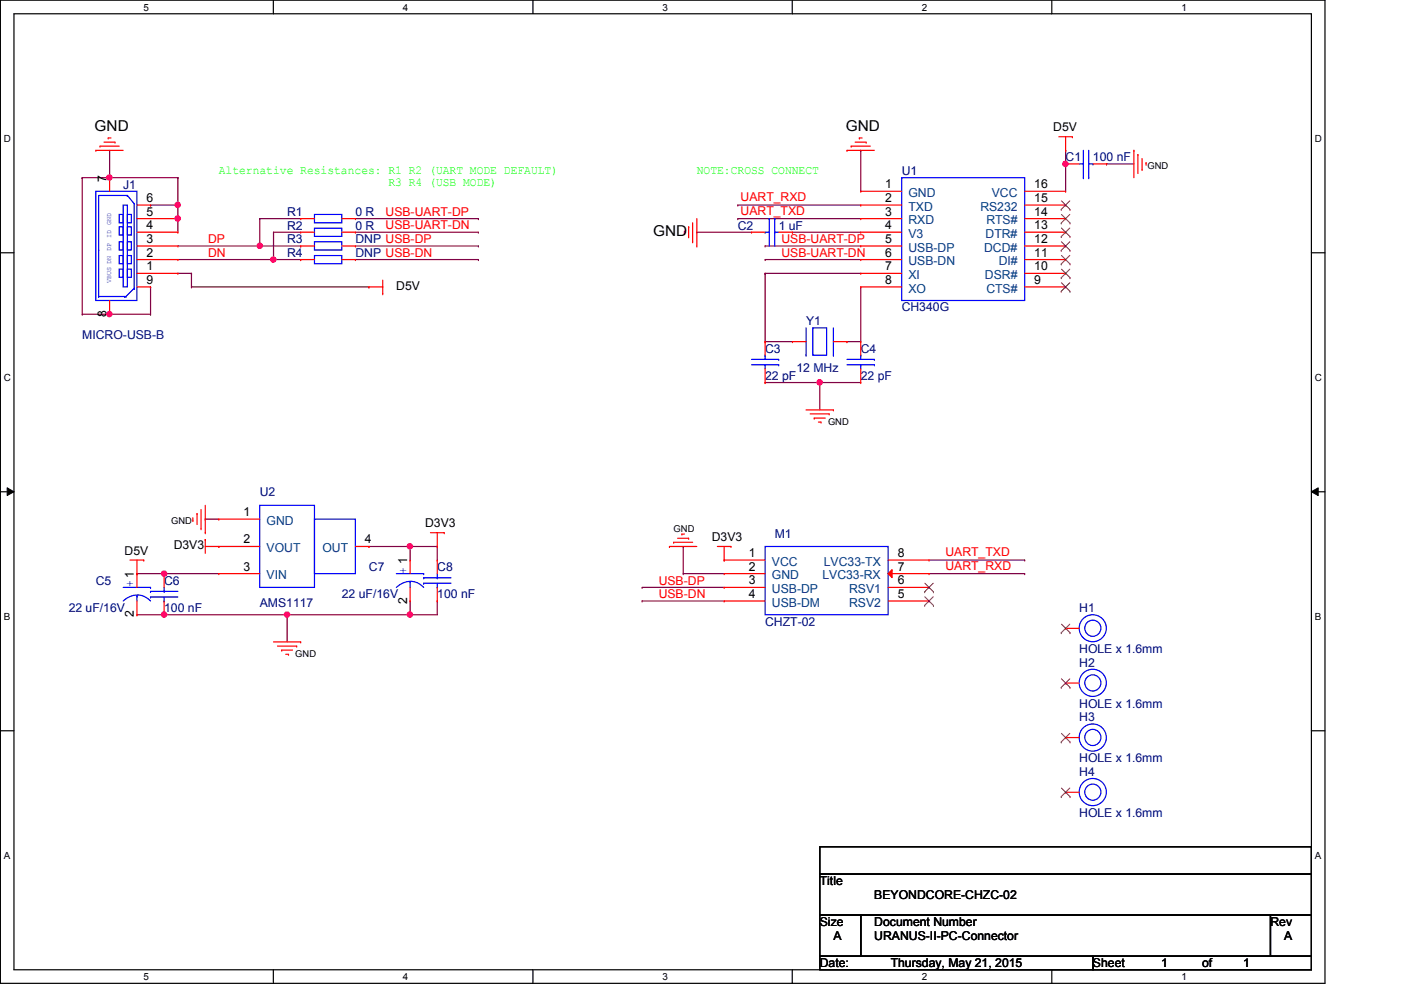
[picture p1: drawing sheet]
<svg xmlns="http://www.w3.org/2000/svg" width="297mm" height="210mm" viewBox="0 0 297 210" stroke-linecap="round" stroke-linejoin="round" font-family="sans-serif">
<path d="M.1 0h280.8v208.5h-280.8zM3 2.9h275v202.7h-275z" fill="none" stroke="#000" stroke-width=".25"/>
<g fill="#fff">
<path d="M30.4 .3h1.2v2.4h-1.2z"/>
<path d="M30.4 205.9h1.2v2.3h-1.2z"/>
</g>
<path d="M58 0v2.9M58 205.6v2.9" fill="none" stroke="#000" stroke-width=".25"/>
<g fill="#fff">
<path d="M85.4 .3h1.2v2.4h-1.2z"/>
<path d="M85.4 205.9h1.2v2.3h-1.2z"/>
</g>
<path d="M113 0v2.9M113 205.6v2.9" fill="none" stroke="#000" stroke-width=".25"/>
<g fill="#fff">
<path d="M140.5 .3h1.1v2.4h-1.1z"/>
<path d="M140.5 205.9h1.1v2.3h-1.1z"/>
</g>
<path d="M168 0v2.9M168 205.6v2.9" fill="none" stroke="#000" stroke-width=".25"/>
<g fill="#fff">
<path d="M195.4 .3h1.2v2.4h-1.2z"/>
<path d="M195.4 205.9h1.2v2.3h-1.2z"/>
</g>
<path d="M223 0v2.9M223 205.6v2.9" fill="none" stroke="#000" stroke-width=".25"/>
<g fill="#fff">
<path d="M250.5 .3h1.1v2.4h-1.1z"/>
<path d="M250.5 205.9h1.1v2.3h-1.1z"/>
<path d="M.8 28.2h1.5v2.4h-1.5z"/>
<path d="M278.8 28.2h1.4v2.4h-1.4z"/>
<path d="M.8 78.9h1.5v2.3h-1.5z"/>
<path d="M278.8 78.9h1.4v2.3h-1.4z"/>
</g>
<path d="M.1 53.6h2.9M278 53.6h2.9" fill="none" stroke="#000" stroke-width=".25"/>
<g fill="#fff">
<path d="M.8 129.6h1.4v2.3h-1.4z"/>
<path d="M278.8 129.6h1.3v2.3h-1.3z"/>
</g>
<path d="M.1 104.3h2.9M278 104.3h2.9" fill="none" stroke="#000" stroke-width=".25"/>
<path d="M1.5 103.4l1.5 .9-1.5 .8zM278 104.3l1.5-.9v1.7z" fill="#000"/>
<path d="M1.5 103.4l1.5 .9-1.5 .8zM278 104.3l1.5-.9v1.7z" fill="none" stroke="#000" stroke-width=".21"/>
<g fill="#fff">
<path d="M.8 180.3h1.4v2.3h-1.4z"/>
<path d="M278.8 180.3h1.3v2.3h-1.3z"/>
</g>
<path d="M.1 154.9h2.9M278 154.9h2.9" fill="none" stroke="#000" stroke-width=".25"/>
<path d="M23.2 37.7h14.5M37.7 37.7h.1" fill="none" stroke="#800040" stroke-width=".25"/>
<circle cx="23.2" cy="37.6" r=".56" fill="#f0f"/>
<circle cx="23.2" cy="37.6" r=".56" fill="none" stroke="#f0f" stroke-width=".25"/>
<path d="M17.4 37.7h.1M17.4 37.7h5.8M23.2 66.6h8.7M31.9 60.8h.1M31.9 66.6h.1M31.9 60.8v5.8" fill="none" stroke="#800040" stroke-width=".25"/>
<circle cx="23.2" cy="66.6" r=".56" fill="#f0f"/>
<circle cx="23.2" cy="66.6" r=".56" fill="none" stroke="#f0f" stroke-width=".25"/>
<g fill="none" stroke="#800040" stroke-width=".25">
<path d="M17.4 37.7h.1M17.4 37.7v28.9M23.2 37.7h.1M23.2 31.9v5.8M37.7 37.7h.1M37.7 37.7v5.8M37.7 46.4h.1M37.7 46.4v2.8M37.7 58h2.9M37.7 55h20.3M37.7 52.2h17.4M40.6 58h.1"/>
<path d="M55.1 52.2h.1M58 55h.1M17.4 66.6h.1M17.4 66.6h5.8"/>
</g>
<circle cx="55.1" cy="52.1" r=".56" fill="#f0f"/>
<circle cx="55.1" cy="52.1" r=".56" fill="none" stroke="#f0f" stroke-width=".25"/>
<path d="M37.7 43.5h.1M37.7 43.5v2.9M75.3 55h26.1M75.3 52.2h26.1M101.4 55h.1M101.4 52.2h.1" fill="none" stroke="#800040" stroke-width=".25"/>
<circle cx="37.7" cy="46.3" r=".56" fill="#f0f"/>
<circle cx="37.7" cy="46.3" r=".56" fill="none" stroke="#f0f" stroke-width=".25"/>
<path d="M31.9 43.5h.1M31.9 43.5h5.8" fill="none" stroke="#800040" stroke-width=".25"/>
<circle cx="37.7" cy="43.4" r=".56" fill="#f0f"/>
<circle cx="37.7" cy="43.4" r=".56" fill="none" stroke="#f0f" stroke-width=".25"/>
<path d="M225.9 34.8h.1M225.9 34.8v5.8" fill="none" stroke="#800040" stroke-width=".25"/>
<circle cx="225.9" cy="34.8" r=".56" fill="#f0f"/>
<circle cx="225.9" cy="34.8" r=".56" fill="none" stroke="#f0f" stroke-width=".25"/>
<g fill="none" stroke="#800040" stroke-width=".25">
<path d="M225.9 31.9h.1M225.9 31.9v2.9M234.6 34.8h.1M234.6 34.8h5.8M162.2 58h.1M162.2 58v14.4M162.2 72.4h.1M162.2 72.4h5.8M179.6 72.4h.1M182.5 60.8h.1M182.5 60.8v11.6h-2.9M162.2 81.1h.1"/>
<path d="M162.2 81.1h20.3M173.8 81.1h.1"/>
</g>
<circle cx="173.8" cy="81.1" r=".56" fill="#f0f"/>
<circle cx="173.8" cy="81.1" r=".56" fill="none" stroke="#f0f" stroke-width=".25"/>
<g fill="none" stroke="#800040" stroke-width=".25">
<path d="M182.5 31.9h.1M182.5 31.9v8.7M58 49.2h.1M58 55h.1M58 49.2h5.8M58 49.2v5.8M147.7 49.2h.1M147.7 49.2h11.6M156.4 43.5h.1M156.4 46.4h.1M156.4 43.5h26.1M156.4 46.4h26.1"/>
<path d="M162.2 58h.1M162.2 55h.1M162.2 52.2h.1M162.2 58h20.3M162.2 55h20.3M162.2 52.2h20.3M168 49.2h.1M168 49.2h14.5M173.8 81.1h.1M173.8 81.1v5.8"/>
</g>
<circle cx="57.9" cy="55" r=".56" fill="#f0f"/>
<circle cx="57.9" cy="55" r=".56" fill="none" stroke="#f0f" stroke-width=".25"/>
<g fill="none" stroke="#800040" stroke-width=".25">
<path d="M55.1 46.4h.1M55.1 52.2h.1M55.1 46.4h8.7M55.1 46.4v5.8M55.1 52.2h8.7M58 55h5.8M63.8 55h.1M63.8 52.2h.1M75.3 46.4h26.1M75.3 49.2h26.1M101.4 46.4h.1M101.4 49.2h.1"/>
<path d="M29 121.6h.1M29 121.6h17.4M34.8 121.6h.1"/>
</g>
<circle cx="34.8" cy="121.6" r=".56" fill="#f0f"/>
<circle cx="34.8" cy="121.6" r=".56" fill="none" stroke="#f0f" stroke-width=".25"/>
<path d="M40.6 58v2.8M40.6 60.8h.1M40.6 60.8h37.6M78.2 60.8h.1M78.2 115.9h.1M78.2 115.9h8.7M29 130.3h.1M29 130.3h5.8" fill="none" stroke="#800040" stroke-width=".25"/>
<circle cx="86.9" cy="115.8" r=".56" fill="#f0f"/>
<circle cx="86.9" cy="115.8" r=".56" fill="none" stroke="#f0f" stroke-width=".25"/>
<path d="M34.8 130.3h.1M34.8 130.3h26.1" fill="none" stroke="#800040" stroke-width=".25"/>
<circle cx="34.8" cy="130.3" r=".56" fill="#f0f"/>
<circle cx="34.8" cy="130.3" r=".56" fill="none" stroke="#f0f" stroke-width=".25"/>
<path d="M60.9 130.3h.1M60.9 130.3v5.8M86.9 127.4h.1M86.9 130.3h.1M86.9 127.4v2.9M92.7 127.4h.1M92.7 127.4v2.9h-31.8" fill="none" stroke="#800040" stroke-width=".25"/>
<circle cx="86.9" cy="130.3" r=".56" fill="#f0f"/>
<circle cx="86.9" cy="130.3" r=".56" fill="none" stroke="#f0f" stroke-width=".25"/>
<circle cx="60.9" cy="130.3" r=".56" fill="#f0f"/>
<circle cx="60.9" cy="130.3" r=".56" fill="none" stroke="#f0f" stroke-width=".25"/>
<g fill="none" stroke="#800040" stroke-width=".25">
<path d="M43.5 110.1h.1M43.5 110.1h2.9M86.9 115.9h.1M86.9 115.9v2.8M86.9 115.9h5.8M92.7 115.9h.1M92.7 115.9v2.8M144.9 115.9h.1M144.9 115.9v5.7M197 118.7h20.3M217.3 118.7h.1M136.1 124.5h.1"/>
<path d="M136.1 127.4h.1M136.1 124.5h17.4M136.1 127.4h17.4M144.9 121.6h.1M144.9 121.6h8.6M197 121.6h20.3M217.3 121.6h.1"/>
</g>
<g fill="none" stroke="#f00" stroke-width=".25">
<path d="M20.3 31.9h.1M20.3 31.9h5.8M21.2 31h.1M21.2 31h4.1M22.1 30.1h2.3M22.9 29.3h.1M22.9 29.3h.6M23.2 37.7h.1M23.2 37.7v2.9M24.4 30.1h.1M179.6 31.9h.1M179.6 31.9h5.8"/>
<path d="M180.5 31h.1M180.5 31h4M181.3 30.1h2.3M182.2 29.3h.1M182.2 29.3h.6M183.6 30.1h.1M224.5 29h2.9M225.9 31.9h.1M225.9 29v2.9M227.4 29h.1M240.4 31.9h.1M240.4 31.9v5.8"/>
<path d="M241.3 32.8h.1M241.3 32.8v4M242.1 35.9h.1M242.1 33.6v2.3M243 34.5h.1M243 34.5v.6M29 49.2h8.7M29 43.5h2.9M29 46.4h8.7M29 52.2h8.7M29 55h8.7M29 58h8.7"/>
<path d="M31.9 43.5h.1M37.7 58h.1M37.7 55h.1M37.7 52.2h.1M37.7 49.2h.1M37.7 46.4h.1M63.8 49.2h.1M63.8 55h.1M63.8 46.4h.1M63.8 52.2h.1M63.8 49.2h2.9M63.8 46.4h2.9"/>
<path d="M63.8 52.2h2.9M63.8 55h2.9M72.5 49.2h2.8M72.5 46.4h2.8M72.5 52.2h2.8M72.5 55h2.8M75.3 49.2h.1M75.3 55h.1M75.3 46.4h.1M75.3 52.2h.1M81.1 59.4v2.9M145.1 49.5h.1"/>
<path d="M145.1 49v.5M146 48.1h.1M146 48.1v2.3M146.9 51.3h.1M146.9 47.2v4.1M147.7 52.2h.1M147.7 46.4v5.8M159.3 49.2h.1M159.3 49.2h2.9M165.1 49.2h2.9M168 49.2h.1M182.5 40.6h.1"/>
<path d="M182.5 43.5h.1M182.5 46.4h.1M182.5 49.2h.1M182.5 52.2h.1M182.5 55h.1M182.5 58h.1M182.5 49.2h8.7M182.5 40.6h8.7M182.5 43.5h8.7M182.5 46.4h8.7M182.5 52.2h8.7M182.5 55h8.7"/>
<path d="M182.5 58h8.7M217.3 49.2h8.6M217.3 40.6h8.6M217.3 43.5h8.6M217.3 46.4h8.6M217.3 52.2h8.6M217.3 55h8.6M217.3 58h8.6M225.9 58h.1M225.9 55h.1M225.9 52.2h.1M225.9 49.2h.1"/>
<path d="M225.9 46.4h.1M225.9 43.5h.1M225.9 40.6h.1M23.2 66.6h.1M23.2 63.7v2.9M29 60.8h2.9M31.9 60.8h.1M78.2 60.8h.1M78.2 60.8h2.9M81.1 62.3h.1M182.5 72.4h.1M182.5 60.8h.1"/>
<path d="M182.5 60.8h8.7M182.5 72.4v2.9M182.5 78.2v2.9M217.3 60.8h8.6M225.9 60.8h.1M170.9 86.9h5.8M171.8 87.8h4M172.6 88.6h.1M172.6 88.6h2.4M173.5 89.5h.6M174.1 89.5h.1M175.8 87.8h.1"/>
<path d="M176.7 86.9h.1M182.5 81.1h.1M27.6 118.7h2.9M29 118.7v2.9M30.5 118.7h.1M40.9 110.4h.1M40.9 109.8v.6M41.8 108.9h.1M41.8 108.9v2.3M42.6 112.1h.1M42.6 108v4.1M43.5 114.4h.1"/>
<path d="M43.5 112.9h.1M43.5 115.9h11.6M43.5 107.1v5.8M43.5 114.4v2.9M46.4 115.9h.1M46.4 110.1h.1M46.4 110.1h8.7M75.3 115.9h2.9M78.2 115.9h.1M91.3 112.9h2.9M92.7 115.9h.1M92.7 112.9v3"/>
<path d="M94.2 112.9h.1M141.9 115.9h.1M141.9 115.9h5.8M142.8 115h.1M142.8 115h4.1M143.7 114.1h2.3M144.6 113.2h.1M144.6 113.2h.5M146 114.1h.1M152.1 115.9h2.9M153.5 118.7h.1M153.5 118.7h8.7"/>
<path d="M153.5 115.9v2.8M155 115.9h.1M29 121.6h.1M34.8 121.6h.1M34.8 130.3h.1M34.8 121.6v2.9M34.8 127.4v2.9M46.4 121.6h.1M46.4 121.6h8.7M58 136.1h5.8M58.8 137h4.1M59.7 137.8h.1"/>
<path d="M59.7 137.8h2.3M60.6 138.7h.6M61.2 138.7h.1M62.9 137h.1M63.8 136.1h.1M153.5 121.6h.1M153.5 124.5h.1M153.5 127.4h.1M153.5 121.6h8.7M153.5 124.5h8.7M153.5 127.4h8.7M188.3 124.5h8.7"/>
<path d="M188.3 127.4h8.7M197 127.4h.1M197 124.5h.1M225.9 133.2h.1M225.9 133.2h2.9M225.9 144.8h.1M225.9 156.4h.1M225.9 144.8h2.9M225.9 156.4h2.9M225.9 168h.1M225.9 168h2.9"/>
</g>
<path d="M173.8 179.5h104.2v5.8h-104.2zM173.8 185.3h104.2v8.7h-104.2zM173.8 194h8.7v8.7h-8.7zM182.5 194h86.9v8.7h-86.9zM269.4 194h8.6v8.7h-8.6zM173.8 202.7h57.9v2.9h-57.9zM231.7 202.7h46.3v2.9h-46.3z" fill="none" stroke="#000" stroke-width=".25"/>
<g fill="none" stroke="#00f" stroke-width=".25">
<path d="M191.2 37.7h26.1v26h-26.1zM20.3 40.6h8.7v23.1h-8.7zM20.9 53h.1M25.3 45.5h.8v1.7h-.8zM25.3 48.1h.8v1.7h-.8zM25.3 51.3h.8v1.7h-.8zM25.3 54.2h.8v1.7h-.8zM25.3 57.1h.8v1.7h-.8zM26.1 43.5h.9v17.3h-.9zM27 45.5h.9v1.7h-.9zM27 48.1h.9v1.7h-.9zM27 51.3h.9v1.7h-.9z"/>
<path d="M27 54.2h.9v1.7h-.9zM27 57.1h.9v1.7h-.9zM27 41.4h.1M27 41.4h-6.1v21.5M27 41.4l1.4 1.8v17.9M66.7 48.4h5.8v1.7h-5.8zM66.7 54.2h5.8v1.7h-5.8zM66.7 45.5h5.8v1.7h-5.8zM66.7 51.3h5.8v1.7h-5.8zM162.2 49.2h.1M162.2 49.2h.9M163.1 46.4h.1"/>
<path d="M163.1 46.4v5.8M164.2 46.4h.1M164.2 49.2h.1M164.2 46.4v5.8M164.2 49.2h.9M20.9 62.9h.1M20.9 62.9h5.8M26.4 62.9h.1M26.7 62.9h.1M28.4 61.1h.1M28.4 61.1l-1.7 1.8M179.6 77.3h5.8"/>
<path d="M179.6 76.2h5.8M182.5 77.3h.1M182.5 75.3h.1M182.5 75.3v.9M182.5 77.3v.9M185.4 77.3h.1M185.4 76.2h.1M55.1 107.1h11.6v17.4h-11.6zM66.7 110.1h8.6v11.5h-8.6zM162.2 115.9h26.1v14.4h-26.1zM31.9 125.4h.1M31.9 126.6h.1"/>
<path d="M31.9 125.4h5.8M31.9 126.6h5.8M34.8 125.4h.1M34.8 127.4h.1M34.8 124.5v.9M34.8 126.6v.8"/>
<circle cx="231.7" cy="133.2" r="2.87"/>
<circle cx="231.7" cy="133.2" r="1.72"/>
<circle cx="231.7" cy="156.4" r="2.88"/>
<circle cx="231.7" cy="144.8" r="2.88"/>
<circle cx="231.7" cy="156.4" r="1.72"/>
<circle cx="231.7" cy="144.8" r="1.72"/>
<circle cx="231.7" cy="167.9" r="2.88"/>
<circle cx="231.7" cy="168" r="1.72"/>
</g>
<g fill="none" stroke="#804000" stroke-width=".21">
<path d="M225 58.9h.1M225 56h.1M225 53.1h.1M225 50.2h.1M225 47.3h.1M225 44.4h.1M225 59.9l1.9 1.9M225 57.1l1.9 1.8M225 54.1l1.9 1.9M225 51.3l1.9 1.8M225 48.3l1.9 1.9M225 45.5l1.9 1.8"/>
<path d="M225 42.6l1.9 1.8M226.8 59.9l-1.8 1.9M226.8 57.1l-1.8 1.8M226.8 54.1l-1.8 1.9M226.8 51.3l-1.8 1.8M226.8 48.3l-1.8 1.9M226.8 45.5l-1.8 1.8M226.8 42.6l-1.8 1.8M226.9 58.9h.1M226.9 56h.1M226.9 53.1h.1M226.9 50.2h.1"/>
<path d="M226.9 47.3h.1M226.9 44.4h.1M225 61.8h.1M226.9 61.8h.1M196 128.4h.1M196 125.5h.1M196.1 126.5l1.8 1.9M196.1 123.7l1.8 1.8M197.9 126.5l-1.9 1.9M197.9 123.7l-1.9 1.8M197.9 128.4h.1M197.9 125.5h.1"/>
<path d="M225 134.2h.1M225 132.3l1.9 1.9M226.8 132.3l-1.8 1.9M226.9 134.2h.1M225 145.8h.1M225 157.3h.1M225 143.9l1.9 1.9M225 155.5l1.9 1.8M226.8 143.9l-1.8 1.9M226.8 155.5l-1.8 1.8M226.9 145.8h.1M226.9 157.3h.1"/>
<path d="M225 168.9h.1M225 167.1l1.9 1.8M226.8 167.1l-1.8 1.8M226.9 168.9h.1"/>
</g>
<path d="M188.3 121.6l.8-.8v1.7z" fill="#f00"/>
<g fill="none" stroke="#f00" stroke-width=".25">
<path d="M225.9 34.8h.1M225.9 34.8h2.9M231.7 34.8h2.9M234.6 34.8h.1M162.2 72.4h.1M162.2 72.4v2.9M162.2 78.2v2.9M168 72.4h.1M168 72.4h2.9M176.7 72.4h2.9M179.6 72.4h.1M162.2 81.1h.1"/>
<path d="M86.9 118.7h.1M86.9 118.7v2.9M92.7 118.7h.1M92.7 118.7v2.9M188.3 118.7h8.7M197 118.7h.1M29 121.6h.1M29 130.3h.1M29 121.6v2.9M29 127.4v2.9M86.9 127.4h.1M86.9 124.5v2.9"/>
<path d="M92.7 127.4h.1M92.7 124.5v2.9M188.3 121.6l.8-.8v1.7zM188.3 121.6h8.7M197 121.6h.1"/>
</g>
<g fill="none" stroke="#00f" stroke-width=".25">
<path d="M228.8 34.8h.9M229.7 37.7h.1M229.7 34.8h.1M229.7 31.9v5.8M230.8 37.7h.1M230.8 31.9v5.8M230.8 34.8h.9M231.7 34.8h.1M159.3 77.3h5.8M159.3 76.2h5.8M162.2 77.3h.1M162.2 75.3h.1"/>
<path d="M162.2 75.3v.9M162.2 77.3v.9M165.1 77.3h.1M165.1 76.2h.1M170.9 75.3h.1M170.9 69.5v5.8M172.3 69.5h3v5.8h-3zM176.7 75.3h.1M176.7 69.5v5.8M26.1 127.4a4.1 4.1 0 0 1 5.8 0M26.1 124.5h5.8M29 126.3h.1"/>
<path d="M29 126.3v1.1M31.9 124.5h.1M84 124.5a4.1 4.1 0 0 1 5.8 0M84 121.6h5.8M86.9 123.4h.1M86.9 123.4v1.1M89.8 121.6h.1M89.8 122.5h.1M89.8 123.7h.1M89.8 122.5h5.8M89.8 123.7h5.8M92.7 122.5h.1"/>
<path d="M92.7 124.5h.1M92.7 121.6v.9M92.7 123.7v.8"/>
</g>
<circle cx="23.2" cy="37.6" r=".56" fill="#f0f"/>
<circle cx="23.2" cy="37.6" r=".56" fill="none" stroke="#f0f" stroke-width=".25"/>
<circle cx="23.2" cy="66.6" r=".56" fill="#f0f"/>
<circle cx="23.2" cy="66.6" r=".56" fill="none" stroke="#f0f" stroke-width=".25"/>
<circle cx="55.1" cy="52.1" r=".56" fill="#f0f"/>
<circle cx="55.1" cy="52.1" r=".56" fill="none" stroke="#f0f" stroke-width=".25"/>
<circle cx="37.7" cy="46.3" r=".56" fill="#f0f"/>
<circle cx="37.7" cy="46.3" r=".56" fill="none" stroke="#f0f" stroke-width=".25"/>
<circle cx="37.7" cy="43.4" r=".56" fill="#f0f"/>
<circle cx="37.7" cy="43.4" r=".56" fill="none" stroke="#f0f" stroke-width=".25"/>
<circle cx="225.9" cy="34.8" r=".56" fill="#f0f"/>
<circle cx="225.9" cy="34.8" r=".56" fill="none" stroke="#f0f" stroke-width=".25"/>
<circle cx="173.8" cy="81.1" r=".56" fill="#f0f"/>
<circle cx="173.8" cy="81.1" r=".56" fill="none" stroke="#f0f" stroke-width=".25"/>
<circle cx="57.9" cy="55" r=".56" fill="#f0f"/>
<circle cx="57.9" cy="55" r=".56" fill="none" stroke="#f0f" stroke-width=".25"/>
<circle cx="34.8" cy="121.6" r=".56" fill="#f0f"/>
<circle cx="34.8" cy="121.6" r=".56" fill="none" stroke="#f0f" stroke-width=".25"/>
<circle cx="86.9" cy="115.8" r=".56" fill="#f0f"/>
<circle cx="86.9" cy="115.8" r=".56" fill="none" stroke="#f0f" stroke-width=".25"/>
<circle cx="34.8" cy="130.3" r=".56" fill="#f0f"/>
<circle cx="34.8" cy="130.3" r=".56" fill="none" stroke="#f0f" stroke-width=".25"/>
<circle cx="86.9" cy="130.3" r=".56" fill="#f0f"/>
<circle cx="86.9" cy="130.3" r=".56" fill="none" stroke="#f0f" stroke-width=".25"/>
<circle cx="60.9" cy="130.3" r=".56" fill="#f0f"/>
<circle cx="60.9" cy="130.3" r=".56" fill="none" stroke="#f0f" stroke-width=".25"/>
<g font-size="3.2">
<text x="20.1" y="27.8">GND</text>
<text x="179.3" y="27.8">GND</text>
<text x="138.5" y="50.1">GND</text>
</g>
<g font-size="2.6">
<text x="223.3" y="27.9">D5V</text>
<text x="22.6" y="38.5" transform="rotate(-90 22.6 38.5)">7</text>
<text x="187.7" y="39.9">1</text>
<text x="219.3" y="39.9">16</text>
<text x="31.1" y="45.7">5</text>
<text x="31.1" y="42.8">6</text>
<text x="187.7" y="42.8">2</text>
<text x="187.7" y="45.7">3</text>
<text x="219.3" y="45.7">14</text>
<text x="219.3" y="42.8">15</text>
<text x="31.1" y="51.5">3</text>
<text x="31.1" y="48.6">4</text>
<text x="187.7" y="48.6">4</text>
<text x="187.7" y="51.5">5</text>
<text x="219.3" y="51.5">12</text>
<text x="219.3" y="48.6">13</text>
<text x="31.1" y="57.3">1</text>
<text x="31.1" y="54.4">2</text>
<text x="187.7" y="54.4">6</text>
<text x="187.7" y="57.3">7</text>
<text x="219.3" y="57.3">10</text>
<text x="219.3" y="54.4">11</text>
<text x="31.1" y="60.2">9</text>
<text x="84" y="61.4">D5V</text>
<text x="187.7" y="60.2">8</text>
<text x="219.3" y="60.2">9</text>
<text x="22.6" y="67.2" transform="rotate(-90 22.6 67.2)">8</text>
<text x="51.6" y="109.4">1</text>
<text x="90.1" y="111.8">D3V3</text>
<text x="26.4" y="117.6">D5V</text>
<text x="36.8" y="116.5">D3V3</text>
<text x="51.6" y="115.2">2</text>
<text x="77.4" y="115.2">4</text>
<text x="150.9" y="114.7">D3V3</text>
<text x="158.7" y="118.1">1</text>
<text x="190.3" y="118.1">8</text>
<text x="51.6" y="121">3</text>
<text x="158.7" y="121">2</text>
<text x="158.7" y="123.9">3</text>
<text x="190.3" y="123.9">6</text>
<text x="190.3" y="121">7</text>
<text x="28.4" y="130.9" transform="rotate(-90 28.4 130.9)">2</text>
<text x="86.3" y="128" transform="rotate(-90 86.3 128)">2</text>
<text x="158.7" y="126.8">4</text>
<text x="190.3" y="126.8">5</text>
<text x="173.8" y="187.7">Title</text>
<text x="185.4" y="190.6">BEYONDCORE-CHZC-02</text>
<text x="173.8" y="196.3">Size</text>
<text x="185.4" y="196.3">Document Number</text>
<text x="269.4" y="196.3">Rev</text>
<text x="176.7" y="199.3">A</text>
<text x="185.4" y="199.3">URANUS-II-PC-Connector</text>
<text x="272.2" y="199.3">A</text>
<text x="173.8" y="205.1">Date:</text>
<text x="188.8" y="205.1">Thursday, May 21, 2015</text>
<text x="231.7" y="205.1">Sheet</text>
<text x="246.2" y="205.1">1</text>
<text x="254.9" y="205.1">of</text>
<text x="263.6" y="205.1">1</text>
</g>
<g font-size="2.6" fill="#000080">
<text x="225.9" y="34.2">C1</text>
<text x="231.7" y="34.2">100 nF</text>
<text x="26.1" y="40">J1</text>
<text x="191.2" y="37.1">U1</text>
<text x="60.9" y="45.8">R1</text>
<text x="75.3" y="45.8">0 R</text>
<text x="60.9" y="48.7">R2</text>
<text x="60.9" y="51.6">R3</text>
<text x="75.3" y="48.7">0 R</text>
<text x="75.3" y="51.6">DNP USB-DP</text>
<text x="156.4" y="48.7">C2</text>
<text x="165.1" y="48.7">1 uF</text>
<text x="60.9" y="54.5">R4</text>
<text x="75.3" y="54.5">DNP USB-DN</text>
<text x="17.4" y="71.8">MICRO-USB-B</text>
<text x="170.9" y="69">Y1</text>
<text x="191.2" y="66">CH340G</text>
<text x="162.2" y="74.8">C3</text>
<text x="182.5" y="74.8">C4</text>
<text x="162.2" y="80.5">22 pF</text>
<text x="168.9" y="78.8">12 MHz</text>
<text x="182.5" y="80.5">22 pF</text>
<text x="55.1" y="105.2">U2</text>
<text x="164.3" y="114.1">M1</text>
<text x="20.3" y="124">C5</text>
<text x="34.8" y="124">C6</text>
<text x="78.2" y="121.1">C7</text>
<text x="92.7" y="121.1">C8</text>
<text x="14.6" y="129.8">22 uF/16V</text>
<text x="34.8" y="129.8">100 nF</text>
<text x="55.1" y="128.6">AMS1117</text>
<text x="72.5" y="126.9">22 uF/16V</text>
<text x="92.7" y="126.9">100 nF</text>
<text x="228.8" y="129.8">H1</text>
<text x="162.2" y="132.7">CHZT-02</text>
<text x="228.8" y="141.4">H2</text>
<text x="228.8" y="138.4">HOLE x 1.6mm</text>
<text x="228.8" y="150">HOLE x 1.6mm</text>
<text x="228.8" y="152.9">H3</text>
<text x="228.8" y="161.6">HOLE x 1.6mm</text>
<text x="228.8" y="164.5">H4</text>
<text x="228.8" y="173.2">HOLE x 1.6mm</text>
</g>
<g font-size="2.6" fill="#0f0">
<text x="46.4" y="36.8">Alternative Resistances: R1 R2 (UART MODE DEFAULT)</text>
<text x="82.4" y="39.4">R3 R4 (USB MODE)</text>
<text x="147.7" y="36.8">NOTE:CROSS CONNECT</text>
</g>
<g font-size="2.6" fill="#004080">
<text x="192.6" y="41.7">GND</text>
<text x="210.3" y="41.7">VCC</text>
<text x="192.6" y="44.7">TXD</text>
<text x="192.6" y="47.5">RXD</text>
<text x="207.9" y="44.7">RS232</text>
<text x="209.1" y="47.5">RTS#</text>
<text x="192.6" y="50.4">V3</text>
<text x="192.6" y="53.3">USB-DP</text>
<text x="208.7" y="53.3">DCD#</text>
<text x="209" y="50.4">DTR#</text>
<text x="192.6" y="56.2">USB-DN</text>
<text x="192.6" y="59.1">XI</text>
<text x="208.8" y="59.1">DSR#</text>
<text x="211.7" y="56.2">DI#</text>
<text x="192.6" y="62">XO</text>
<text x="209.1" y="62">CTS#</text>
<text x="56.5" y="111.3">GND</text>
<text x="56.5" y="117.1">VOUT</text>
<text x="68.4" y="117.1">OUT</text>
<text x="163.7" y="119.9">VCC</text>
<text x="174.7" y="119.9">LVC33-TX</text>
<text x="56.5" y="122.8">VIN</text>
<text x="163.7" y="122.8">GND</text>
<text x="163.7" y="125.7">USB-DP</text>
<text x="174.4" y="122.8">LVC33-RX</text>
<text x="180" y="125.7">RSV1</text>
<text x="163.7" y="128.6">USB-DM</text>
<text x="180" y="128.6">RSV2</text>
</g>
<g font-size="2.6" fill="#f00">
<text x="81.7" y="45.8">USB-UART-DP</text>
<text x="157" y="42.7">UART_RXD</text>
<text x="157" y="45.6">UART_TXD</text>
<text x="44.1" y="51.6">DP</text>
<text x="81.7" y="48.6">USB-UART-DN</text>
<text x="165.7" y="51.6">USB-UART-DP</text>
<text x="44.1" y="54.4">DN</text>
<text x="165.7" y="54.4">USB-UART-DN</text>
<text x="200.4" y="117.9">UART_TXD</text>
<text x="139.7" y="124">USB-DP</text>
<text x="200.4" y="120.8">UART_RXD</text>
<text x="139.7" y="126.8">USB-DN</text>
</g>
<g font-size="2.6" fill="#00f">
<text x="28.3" y="124.5" transform="rotate(-90 28.3 124.5)">+ 1</text>
<text x="86.2" y="121.6" transform="rotate(-90 86.2 121.6)">+ 1</text>
</g>
<g font-size="2.1">
<text x="30.4" y="2.2">5</text>
<text x="85.4" y="2.2">4</text>
<text x="140.5" y="2.2">3</text>
<text x="195.4" y="2.2">2</text>
<text x="250.5" y="2.2">1</text>
<text x=".8" y="30.1">D</text>
<text x="278.8" y="30.1">D</text>
<text x=".8" y="80.8">C</text>
<text x="278.8" y="80.8">C</text>
<text x=".8" y="131.5">B</text>
<text x="278.8" y="131.5">B</text>
<text x=".8" y="182.2">A</text>
<text x="278.8" y="182.2">A</text>
<text x="30.4" y="207.8">5</text>
<text x="85.4" y="207.8">4</text>
<text x="140.5" y="207.8">3</text>
<text x="195.4" y="207.8">2</text>
<text x="250.5" y="207.8">1</text>
</g>
<g font-size="2">
<text x="243.3" y="35.7">GND</text>
<text x="175.6" y="90.2">GND</text>
<text x="36.3" y="111">GND</text>
<text x="142.8" y="112.7">GND</text>
<text x="62.6" y="139.4">GND</text>
</g>
<g font-size="1.4" fill="#00f">
<text x="23.6" y="50.4" transform="rotate(-90 23.6 50.4)">ID GND</text>
<text x="23.6" y="59.9" transform="rotate(-90 23.6 59.9)">VBUS DN DP</text>
</g>
</svg>
